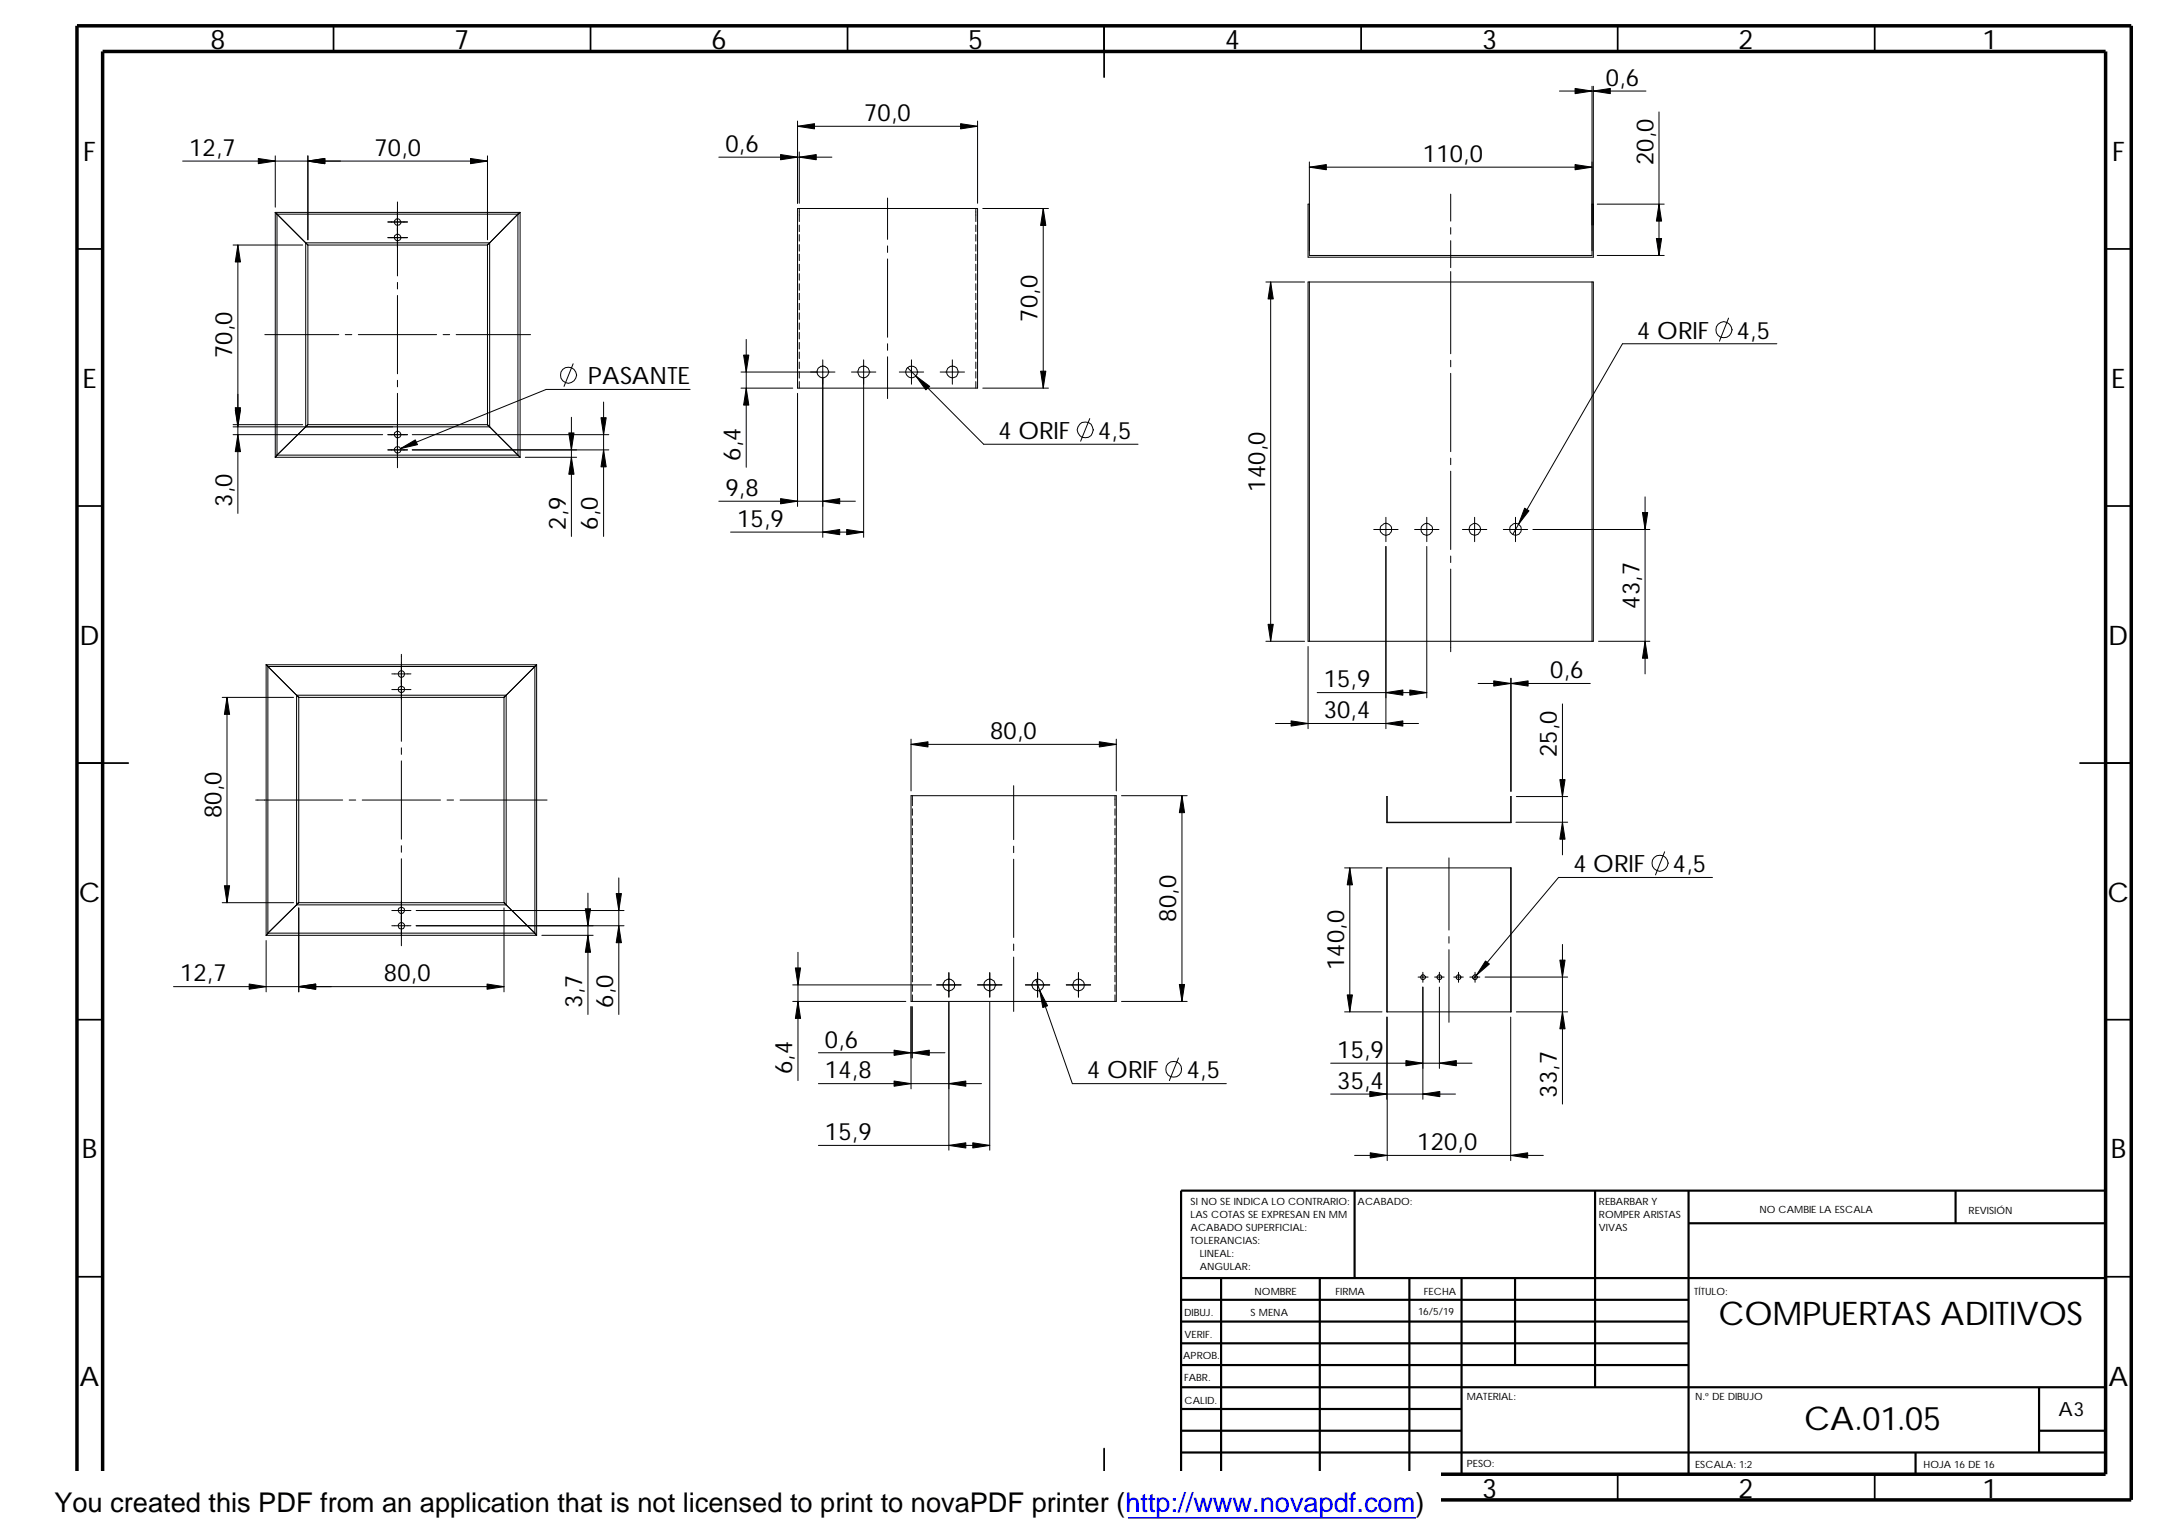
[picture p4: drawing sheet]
<svg xmlns="http://www.w3.org/2000/svg" width="420mm" height="297mm" viewBox="0 0 420 297" stroke-linecap="round" stroke-linejoin="round" font-family="sans-serif">
<g fill="none" stroke="#000" stroke-width=".34">
<path d="M64.9 5v5M115 5v5M165 5v5M215 5v10M265 5v5M315 5v5M365 5v5M15 48.5h5M410 48.5h5M15 98.5h5M410 98.5h5M15 148.5h10"/>
<path d="M405 148.5h10M15 198.5h5M410 198.5h5M15 248.5h5M410 248.5h5M64.9 287v5M115 287v5M165 287v5M215 282v10M265 287v5M315 287v5M365 287v5"/>
</g>
<g fill="none" stroke="#000" stroke-width=".42">
<path d="M263.7 231.8v17M310.6 231.8v38.2M328.8 231.8v55.2M328.8 238.1h81.2M380.7 231.8v6.3M410 231.8h-180v55.2M230 248.8h180M230 253h98.8M230 257.2h98.8M237.7 248.8v38.2M257 248.8v38.2M274.4 248.8v38.2"/>
<path d="M284.6 248.8v38.2M295 248.8v16.9M230 278.5h54.6M230 270h180M230 274.3h54.6M230 261.5h98.8M230 265.7h98.8M397 278.5h13M397 270v12.7M230 282.7h180M373 282.7v4.3"/>
</g>
<path d="M15 5h400v287h-400zM20 10h390v277h-390z" fill="none" stroke="#000" stroke-width=".68" stroke-linecap="butt"/>
<g fill="none" stroke="#000" stroke-width=".19">
<path d="M303.6 17.7h16.9M310 16.8v32.9h-55.1v-18.2M310.2 16.8v33.3h-55.5v-10.4h.2M35.6 31.4h59.3M53.6 30.3v10M59.9 30.3v16.4M77.4 39.3v14.4M94.9 30.3v16.4M140 30.6h22M155.3 23.6v16M155.3 24.6h35M155.6 29.6v10"/>
<path d="M172.8 38.6v8M190.3 23.6v16M254.9 32.5h55.1M282.4 37.8v5.2M310 39.7h.2M311 39.7h13M323 21.8v27.9M45.4 47.7h13.5M46.3 47.7v52.2M53.6 41.3l.3 .4M53.6 41.3h47.7M53.6 41.3v47.7"/>
<path d="M53.9 41.7h46.9M53.9 41.7l5.6 5.6M53.9 41.7v46.9M59.5 47.3l.4 .4M59.5 47.3h35.8M59.5 47.3v35.8M59.9 47.7h35M59.9 47.7v35M75.5 43.2h3.8M75.5 46.3h3.8M77.4 55v1.2M77.4 57.5v15.3"/>
<path d="M94.9 47.7v35M95.3 47.3l-.4 .4M95.3 47.3v35.8M100.8 41.7v46.9M100.8 41.7l-5.5 5.6M101.3 41.3l-.5 .4M101.3 41.3v47.7M155.3 40.6h35v35h-35zM155.6 40.6v2.5M155.6 43.8v1.3M155.6 45.7v1.2M155.6 47.6v1.3"/>
<path d="M155.6 49.5v1.2M155.6 51.4v1.3M155.6 53.3v1.3M155.6 55.2v1.3M155.6 57.1v1.3M155.6 59v1.3M172.8 47.9v1.2M172.8 50.4v15.2M190 40.6v2.5M190 43.8v1.3M190 45.7v1.2M190 47.6v1.3"/>
<path d="M190 49.5v1.2M190 51.4v1.3M190 53.3v1.3M190 55.2v1.3M190 57.1v1.3M190 59v1.3M191.3 40.6h12.8M203.1 40.6v35M246.5 54.9h7.5M247.4 54.9v69.9M254.7 54.9h55.5v69.9h-55.5zM254.9 54.9v69.9"/>
<path d="M282.4 44.3v1.3M282.4 46.8v5.3M282.4 52.9v16M310 54.9v69.9M311 49.7h13M51.6 65.1h14.4M67.2 65.1h1.3M69.8 65.1h15.2M77.4 74v1.3M77.4 76.6v14.4M86.3 65.1h1.2M88.8 65.1h14.5"/>
<path d="M111.6 70.8l-1.8 4.4M117.5 78.3v26.1M134.4 75.8h-28.1l-28.3 11.5M144.3 75.6h10M144.3 72.4h18.3M145.3 66.1v24.9M155.3 76.6v22M155.6 60.9v1.3M155.6 62.9v1.2M155.6 64.7v1.3M155.6 66.7v1.2M155.6 68.5v1.3"/>
<path d="M155.6 70.5v1.2M155.6 72.3v1.3M155.6 74.3v1.3M160.2 70v34.6M165.8 72.4h4.7M168.1 70v34.6M172.8 66.9v1.3M172.8 69.5v8.1M175.1 72.4h4.7M176.7 71.6l14.8 14.9h30.1M177.5 70v4.8M183 72.4h4.8"/>
<path d="M185.4 70v4.8M190 60.9v1.3M190 62.9v1.2M190 64.7v1.3M190 66.7v1.2M190 68.5v1.3M190 70.5v1.2M190 72.3v1.3M190 74.3v1.3M191.3 75.6h12.8M282.4 70.1v1.3M282.4 72.7v15.2"/>
<path d="M336.5 61.9l-1.7 4.5M345.9 66.9h-30l-21.3 37.1M45.4 82.7h13.5M45.4 83.1h49.9M45.4 84.6h29.1M53.6 89h47.7M53.9 88.6l-.3 .4M53.9 88.6h46.9M59.5 83.1l-5.6 5.5M59.9 82.7l-.4 .4M59.9 82.7h35M75.5 84.6h3.8"/>
<path d="M75.5 87.6h3.8M80.3 84.6h38.2M80.3 87.6h38.2M94.9 82.7l.4 .4M95.3 83.1l5.5 5.5M100.8 88.6l.5 .4M102.3 89h10M111.3 81.2v23.2M140 97.6h26.5M212.2 81.5l-1.8 4.4M282.4 89.2v1.3M282.4 91.7v15.3"/>
<path d="M320.3 96.7v34.5M142.2 103.6h25.9M267.5 103.1h4.7M269.8 100.7v4.7M269.8 106.4v35.4M275.4 103.1h4.8M277.8 100.7v4.7M277.8 106.4v29.4M282.4 108.2v1.3M282.4 110.8v16.1M284.7 103.1h4.8M287.1 100.7v4.7"/>
<path d="M292.7 103.1h4.7M295.1 100.7v4.7M298.4 103.1h22.8M43.3 135.7h13.8M44.2 135.7v40M51.8 129.4l.4 .3M51.8 129.4h52.7M51.8 129.4v52.7M52.2 129.7h51.9M52.2 129.7l5.5 5.6M52.2 129.7v51.9M57.7 135.3l.5 .4"/>
<path d="M57.7 135.3h40.9M57.7 135.3v40.8M58.2 135.7h39.9M58.2 135.7v40M76.3 131.2h3.7M76.3 134.2h3.7M78.1 127.4v16.9M98.1 135.7v40M98.6 135.3l-.5 .4M98.6 135.3v40.8M104.1 129.7v51.9M104.1 129.7l-5.5 5.6"/>
<path d="M104.5 129.4l-.4 .3M104.5 129.4v52.7M246.5 124.8h7.5M254.7 125.8v16M256.5 134.8h21.3M287.8 133h21.8M294.1 132v22M294.2 132v22M304.2 137v29.4M311.2 124.8h10M49.8 155.7h16.9M68 155.7h1.3"/>
<path d="M70.5 155.7h15.3M78.1 145.6v1.2M78.1 148.1v15.3M87 155.7h1.3M89.6 155.7h16.9M177.4 154.9h39.9v40h-39.9zM177.4 143.9v10.1M177.4 144.9h39.9M177.6 154.9v1.9M177.6 157.4v1.3M177.6 159.4v1.2M197.4 152.9v10.5"/>
<path d="M217.1 154.9v1.9M217.1 157.4v1.3M217.1 159.4v1.2M217.3 143.9v10.1M218.4 154.9h12.7M230.1 154.9v40M248.3 140.8h27.9M270 155.1l.1 4.9h24l.1-4.9v5h-24.2zM295.2 155.1h10M43.3 175.7h13.8M57.7 176.1h40.9M57.7 176.1l-5.5 5.5"/>
<path d="M58.2 175.7l-.5 .4M58.2 175.7h39.9M58.2 176.7v16.4M76.3 177.2h3.7M78.1 164.6v1.3M78.1 167.2v16.9M81 177.2h40.5M98.1 175.7l.5 .4M98.1 176.7v16.4M98.6 176.1l5.5 5.5M114.5 173.8v23.7M120.5 170.9v26.6"/>
<path d="M177.6 161.2v1.3M177.6 163.2v1.3M177.6 165v1.3M177.6 167v1.3M177.6 168.9v1.2M177.6 170.8v1.3M177.6 172.7v1.2M177.6 174.6v1.3M177.6 176.5v1.2M177.6 178.4v1.3M197.4 164.7v1.3M197.4 167.2v15.3"/>
<path d="M217.1 161.2v1.3M217.1 163.2v1.3M217.1 165v1.3M217.1 167v1.3M217.1 168.9v1.2M217.1 170.8v1.3M217.1 172.7v1.2M217.1 174.6v1.3M217.1 176.5v1.2M217.1 178.4v1.3M261.8 168.9h7.3M262.8 168.9v28.1"/>
<path d="M270 168.9h24.2v28.1h-24.2zM270.1 168.9v28.1M282.1 167v14M294.1 168.9v28.1M295.1 160h10.1M324.1 165.8l-1.8 4.5M333.4 170.8h-30l-16.5 19.7M33.8 192.1h64.3M51.8 182.1h52.7M51.8 183.1v10M52.2 181.6l-.4 .5M52.2 181.6h51.9"/>
<path d="M76.3 180.2h3.7M81 180.2h40.5M104.1 181.6l.4 .5M105.5 182.1h10M154.3 194.9h22.1M154.3 191.7h27.1M155.4 185.4v24.9M177.4 195.9v16M177.6 180.3v1.3M177.6 182.2v1.3M177.6 184.1v1.3M177.6 186v1.3"/>
<path d="M177.6 187.9v1.3M177.6 189.9v1.2M177.6 191.7v1.3M177.6 193.7v1.2M177.6 195.9v10M182.4 191.7h4.7M184.7 189.3v4.8M184.7 195.1v28.8M190.3 191.7h4.8M192.7 189.3v4.8M192.7 195.1v28.8M197.4 183.8v1.2"/>
<path d="M197.4 186.3v10.6M199.6 191.7h4.8M201.7 190.7l7.1 20.2h30M202 189.3v4.8M207.6 191.7h4.7M210 189.3v4.8M217.1 180.3v1.3M217.1 182.2v1.3M217.1 184.1v1.3M217.1 186v1.3M217.1 187.9v1.3M217.1 189.9v1.2"/>
<path d="M217.1 191.7v1.3M217.1 193.7v1.2M218.4 194.9h12.7M261.8 197h7.3M270 198v16M270.1 198v27.9M276.1 190.2h1.9M277 189.3v1.9M277 192.1v21.9M279.3 190.2h1.9M280.2 189.3v1.9M280.2 192.1v15.9"/>
<path d="M282.1 182.3v1.3M282.1 184.9v14.1M283 190.2h1.9M284 189.3v1.9M286.2 190.2h1.9M287.2 189.3v1.9M289.1 190.2h16.1M294.1 198v27.9M295.2 197h10M304.2 183.8v31.1M159.3 204.9h24.7M159.3 210.9h31.8"/>
<path d="M229.4 205.9l-1.7 4.4M259.1 207h27.5M259.1 213h24.3M159.3 223h33.4M263.7 224.9h36.8"/>
<circle cx="77.4" cy="46.2" r=".63"/>
<circle cx="77.4" cy="43.3" r=".63"/>
<circle cx="110.7" cy="73" r="1.58"/>
<circle cx="160.2" cy="72.4" r="1.13"/>
<circle cx="168.1" cy="72.4" r="1.13"/>
<circle cx="177.5" cy="72.4" r="1.15"/>
<circle cx="185.4" cy="72.4" r="1.13"/>
<circle cx="335.7" cy="64.2" r="1.58"/>
<circle cx="77.4" cy="84.6" r=".63"/>
<circle cx="77.4" cy="87.6" r=".62"/>
<circle cx="211.3" cy="83.7" r="1.55"/>
<circle cx="269.8" cy="103" r="1.13"/>
<circle cx="277.7" cy="103" r="1.14"/>
<circle cx="287.1" cy="103" r="1.14"/>
<circle cx="295" cy="103" r="1.13"/>
<circle cx="78.1" cy="131.2" r=".6"/>
<circle cx="78.1" cy="134.2" r=".64"/>
<circle cx="78.1" cy="177.2" r=".6"/>
<circle cx="323.2" cy="168" r="1.58"/>
<circle cx="78.1" cy="180.2" r=".6"/>
<circle cx="184.8" cy="191.7" r="1.13"/>
<circle cx="192.7" cy="191.7" r="1.13"/>
<circle cx="202.1" cy="191.7" r="1.13"/>
<circle cx="210" cy="191.7" r="1.13"/>
<circle cx="277.1" cy="190.2" r=".49"/>
<circle cx="280.2" cy="190.2" r=".46"/>
<circle cx="283.9" cy="190.2" r=".46"/>
<circle cx="287.2" cy="190.2" r=".46"/>
<circle cx="228.5" cy="208.1" r="1.54"/>
</g>
<g fill="#000" stroke="#000" stroke-width=".19">
<path d="M306.7 17.2l3.3 .5-3.3 .5zM310.2 17.7l3.3-.5v1zM50.3 30.8l3.3 .6-3.3 .5zM59.9 31.4l3.3-.6v1.1zM91.6 30.8l3.3 .6-3.3 .5zM152 30.1l3.3 .5-3.3 .5zM155.3 24.6l3.3-.5v1zM155.6 30.6l3.3-.5v1zM187 24.1l3.3 .5-3.3 .5zM254.9 32.5l3.3-.5v1zM306.7 32l3.3 .5-3.3 .5zM323 39.7l.5 3.3h-1z"/>
<path d="M46.3 47.7l.5 3.3h-1zM203.1 40.6l.5 3.3h-1zM247.4 54.9l.5 3.3h-1zM322.5 46.4h1l-.5 3.3zM144.8 69.1h1l-.5 3.3zM145.3 75.6l.5 3.3h-1zM178.3 73.2l2.7 2-.7 .7zM202.6 72.2h1l-.5 3.4zM45.8 79.4h1l-.5 3.3zM46.3 84.6l.5 3.3h-1zM45.8 79.8h1l-.5 3.3zM78 87.3l2.9-1.7 .4 1z"/>
<path d="M111.3 89l.5 3.3h-1.1zM110.7 84.3h1.1l-.5 3.3zM117.5 87.6l.5 3.3h-1zM117 81.3h1l-.5 3.3zM152 97.1l3.3 .5-3.3 .5zM160.2 97.6l3.3-.5v1zM160.2 103.6l3.3-.5v1zM164.8 103.1l3.3 .5-3.3 .5zM296.8 98.9l.9 .5-2 2.7zM319.8 99.8h1l-.5 3.3zM44.2 135.7l.5 3.4h-1zM246.9 121.5h1l-.5 3.3z"/>
<path d="M269.8 134.8l3.3-.5v1zM274.5 134.3l3.3 .5-3.3 .5zM290.8 132.5l3.3 .5-3.3 .5zM294.2 133l3.3-.5v1zM320.3 124.8l.5 3.3h-1zM177.4 144.9l3.3-.5v1zM214 144.4l3.3 .5-3.3 .5zM230.1 154.9l.5 3.3h-1zM251.4 140.3l3.3 .5-3.3 .5zM269.8 140.8l3.3-.5v1zM303.7 151.8h1l-.5 3.3zM43.7 172.4h1l-.5 3.3z"/>
<path d="M120 173.9h1l-.5 3.3zM262.8 168.9l.5 3.3h-1zM304.2 160l.5 3.4h-1zM48.5 191.5l3.3 .6-3.3 .5zM58.2 192.1l3.3-.6v1.1zM94.8 191.5l3.3 .6-3.3 .5zM114 176.9h1l-.5 3.3zM114.5 182.1l.5 3.3h-1zM120.5 180.2l.5 3.3h-1zM155.4 194.9l.5 3.3h-1zM154.9 188.4h1l-.5 3.3zM202.4 192.8l1.6 3-1 .3z"/>
<path d="M229.6 191.6h1l-.5 3.3zM262.3 193.7h1l-.5 3.3zM289.2 187.1l.8 .5-2.6 2.3zM304.2 197l.5 3.3h-1zM303.7 186.9h1l-.5 3.3zM174.1 204.4l3.3 .5-3.3 .5zM174.1 210.4l3.3 .5-3.3 .5zM177.6 204.9l3.3-.5v1zM184.7 210.9l3.3-.5v1zM266.7 212.5l3.3 .5-3.3 .5zM273.7 206.4l3.3 .6-3.3 .5zM277 213l3.3-.5v1z"/>
<path d="M280.2 207l3.3-.6v1.1zM184.7 223l3.3-.6v1.1zM189.4 222.4l3.3 .6-3.3 .5zM266.8 224.4l3.3 .5-3.3 .5zM294.1 224.9l3.3-.5v1z"/>
</g>
<path d="M7.9 286.5h272.6v10.5h-272.6z" fill="#fff"/>
<path d="M219.6 295.5h56.1" fill="none" stroke="#00f" stroke-width=".26"/>
<g font-size="6.3">
<text x="334.6" y="258">COMPUERTAS ADITIVOS</text>
<text x="351.3" y="278.4">CA.01.05</text>
</g>
<text font-size="5.3" x="10.6" y="294.4">You created this PDF from an application that is not licensed to print to novaPDF printer (http://www.novapdf.com)</text>
<g font-size="5.2">
<text x="41" y="9.5">8</text>
<text x="88.5" y="9.5">7</text>
<text x="138.5" y="9.5">6</text>
<text x="188.5" y="9.5">5</text>
<text x="238.5" y="9.5">4</text>
<text x="288.5" y="9.5">3</text>
<text x="338.5" y="9.5">2</text>
<text x="386" y="9.5">1</text>
<text x="16.2" y="31.3">F</text>
<text x="411.2" y="31.3">F</text>
<text x="16.1" y="75.6">E</text>
<text x="411.1" y="75.6">E</text>
<text x="15.5" y="125.5">D</text>
<text x="410.5" y="125.5">D</text>
<text x="15.3" y="175.5">C</text>
<text x="410.3" y="175.5">C</text>
<text x="15.9" y="225.5">B</text>
<text x="411" y="225.5">B</text>
<text x="15.5" y="269.8">A</text>
<text x="410.5" y="269.8">A</text>
<text x="41" y="291.5">8</text>
<text x="88.5" y="291.5">7</text>
<text x="138.5" y="291.5">6</text>
<text x="188.5" y="291.5">5</text>
<text x="238.5" y="291.5">4</text>
<text x="288.5" y="291.5">3</text>
<text x="338.5" y="291.5">2</text>
<text x="386" y="291.5">1</text>
</g>
<g font-size="4.7">
<text x="312.7" y="16.7">0,6</text>
<text x="168.2" y="23.6">70,0</text>
<text x="141.2" y="29.6">0,6</text>
<text x="36.8" y="30.3">12,7</text>
<text x="72.9" y="30.3">70,0</text>
<text x="277" y="31.5">110,0</text>
<text x="321.9" y="32.1" transform="rotate(-90 321.9 32.1)">20,0</text>
<text x="202" y="62.6" transform="rotate(-90 202 62.6)">70,0</text>
<text x="318.8" y="65.9">4 ORIF</text>
<text x="338.2" y="65.9">4,5</text>
<text x="45.2" y="69.7" transform="rotate(-90 45.2 69.7)">70,0</text>
<text x="114.5" y="74.7">PASANTE</text>
<text x="144.2" y="89.7" transform="rotate(-90 144.2 89.7)">6,4</text>
<text x="194.4" y="85.4">4 ORIF</text>
<text x="213.8" y="85.4">4,5</text>
<text x="246.3" y="95.7" transform="rotate(-90 246.3 95.7)">140,0</text>
<text x="45.2" y="98.7" transform="rotate(-90 45.2 98.7)">3,0</text>
<text x="141.2" y="96.5">9,8</text>
<text x="110.2" y="103.2" transform="rotate(-90 110.2 103.2)">2,9</text>
<text x="116.4" y="103.2" transform="rotate(-90 116.4 103.2)">6,0</text>
<text x="143.5" y="102.6">15,9</text>
<text x="319.2" y="118.5" transform="rotate(-90 319.2 118.5)">43,7</text>
<text x="257.7" y="133.8">15,9</text>
<text x="301.8" y="132">0,6</text>
<text x="192.8" y="143.9">80,0</text>
<text x="257.7" y="139.8">30,4</text>
<text x="303.1" y="147.4" transform="rotate(-90 303.1 147.4)">25,0</text>
<text x="43.1" y="159.3" transform="rotate(-90 43.1 159.3)">80,0</text>
<text x="306.3" y="169.8">4 ORIF</text>
<text x="325.7" y="169.8">4,5</text>
<text x="229" y="179.4" transform="rotate(-90 229 179.4)">80,0</text>
<text x="35.1" y="191">12,7</text>
<text x="74.8" y="191">80,0</text>
<text x="261.7" y="188.8" transform="rotate(-90 261.7 188.8)">140,0</text>
<text x="113.4" y="196.2" transform="rotate(-90 113.4 196.2)">3,7</text>
<text x="119.4" y="196.2" transform="rotate(-90 119.4 196.2)">6,0</text>
<text x="160.6" y="203.9">0,6</text>
<text x="154.3" y="209.1" transform="rotate(-90 154.3 209.1)">6,4</text>
<text x="160.6" y="209.9">14,8</text>
<text x="211.7" y="209.8">4 ORIF</text>
<text x="231.1" y="209.8">4,5</text>
<text x="260.4" y="205.9">15,9</text>
<text x="260.4" y="211.9">35,4</text>
<text x="303.1" y="213.6" transform="rotate(-90 303.1 213.6)">33,7</text>
<text x="160.6" y="221.9">15,9</text>
<text x="275.9" y="223.9">120,0</text>
</g>
<text font-size="3.8" x="400.8" y="275.5">A3</text>
<g font-size="1.9">
<text x="231.8" y="234.6">SI NO SE INDICA LO CONTRARIO:</text>
<text x="231.8" y="237.2">LAS COTAS SE EXPRESAN EN MM</text>
<text x="231.8" y="239.6">ACABADO SUPERFICIAL:</text>
<text x="264.3" y="234.6">ACABADO:</text>
<text x="311.3" y="239.6">VIVAS</text>
<text x="311.3" y="234.6">REBARBAR Y</text>
<text x="311.3" y="237.1">ROMPER ARISTAS</text>
<text x="342.6" y="236.1">NO CAMBIE LA ESCALA</text>
<text x="383.3" y="236.2">REVISIÓN</text>
<text x="231.8" y="242.2">TOLERANCIAS:</text>
<text x="233.6" y="244.6">LINEAL:</text>
<text x="233.6" y="247.2">ANGULAR:</text>
<text x="260" y="252">FIRMA</text>
<text x="277.2" y="252">FECHA</text>
<text x="329.9" y="252">TÍTULO:</text>
<text x="230.5" y="256.1">DIBUJ.</text>
<text x="243.5" y="256.2">S MENA</text>
<text x="244.3" y="252.1">NOMBRE</text>
<text x="276.1" y="256.1">16/5/19</text>
<text x="230.6" y="260.5">VERIF.</text>
<text x="230.4" y="264.5">APROB.</text>
<text x="230.5" y="268.8">FABR.</text>
<text x="230.6" y="273.2">CALID.</text>
<text x="285.6" y="272.6">MATERIAL:</text>
<text x="330" y="272.6">N.º DE DIBUJO</text>
<text x="285.6" y="285.6">PESO:</text>
<text x="330" y="285.7">ESCALA: 1:2</text>
<text x="374.5" y="285.7">HOJA 16 DE 16</text>
</g>
</svg>
